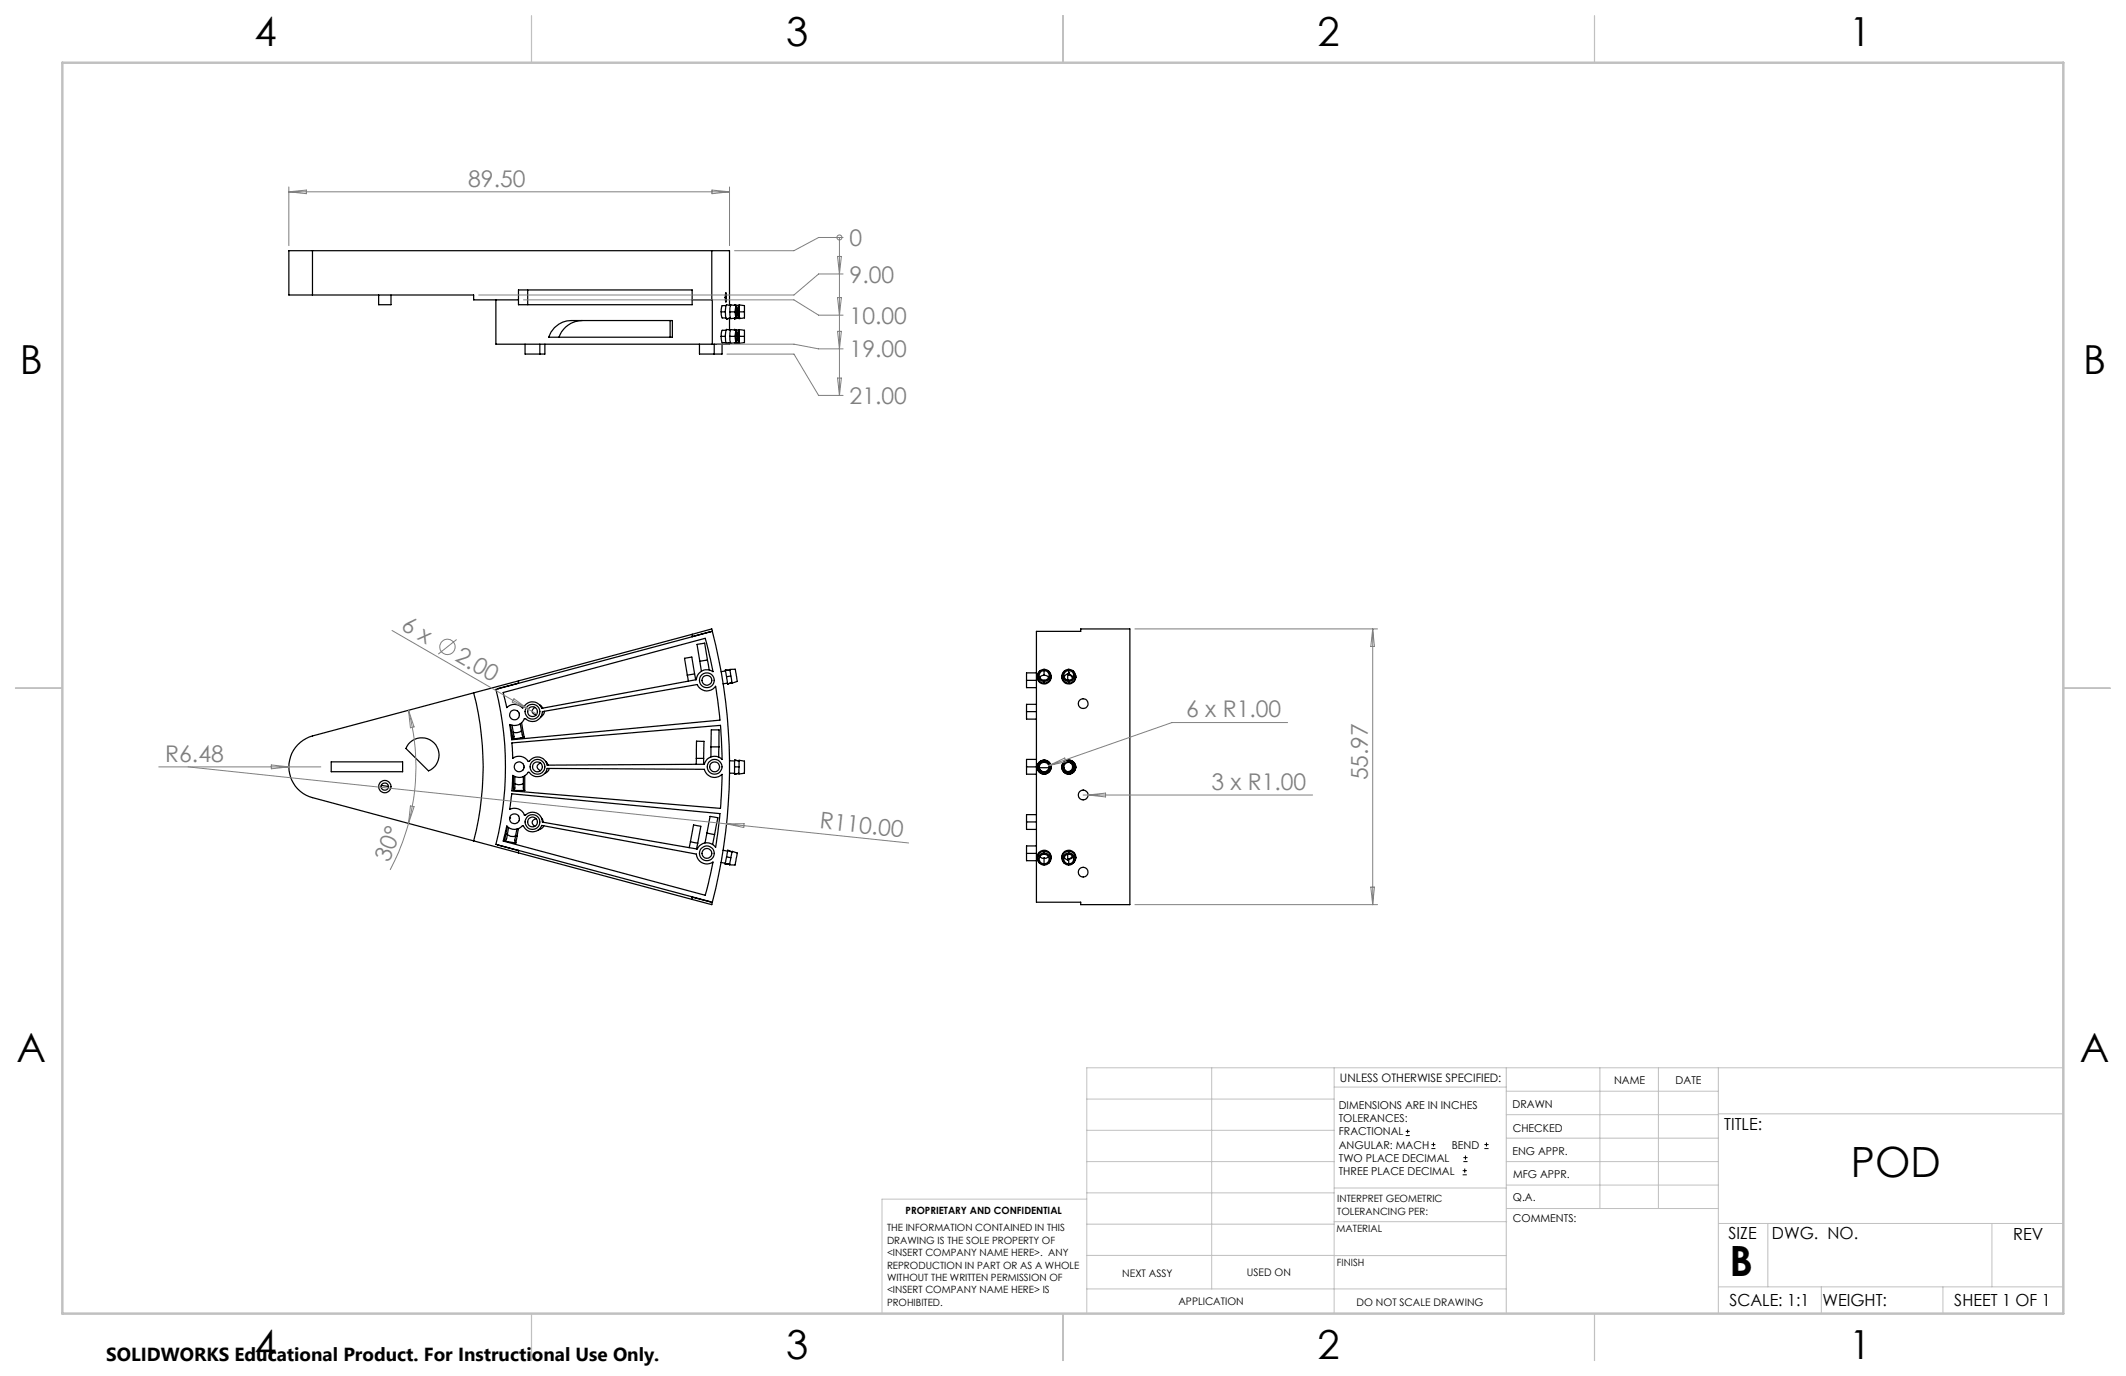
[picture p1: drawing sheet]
<svg xmlns="http://www.w3.org/2000/svg" width="432mm" height="279mm" viewBox="0 0 432 279" stroke-linecap="round" stroke-linejoin="round" font-family="sans-serif">
<g fill="none" stroke="#000" stroke-width=".25">
<path d="M63.5 50.9h-4.8v9h4.8M63.5 59.9h32.7v1h9.1M63.5 50.9v9M63.5 50.9h81.1M76.9 59.9v2h2.5v-2M105.3 58.9h35.3v3h-35.3zM107.2 58.9v3M144.6 50.9h3.6v11.1M144.6 50.9v10M100.7 60.9v9h44M106.6 69.9v2h3M109.6 69.9v2"/>
<path d="M110.7 69.9v2h-1.1M112.6 66.5a4.7 4.7 0 0 1 3.4-1.4h20.6v3.4h-25.2l.5-1zM118.3 65.1a5.1 5.1 0 0 0-4.8 3.4M136.1 65.1v3.4M140.6 60.9h4M142.1 69.9v2h3M144.6 60.9h.1v9M145.1 69.9v2M146.5 63.3l.2 1.3h.8M146.5 68.3l.2 1.3h.8M146.5 68.3h.8M146.5 63.3h.8"/>
<path d="M146.6 69.9v2h-1.5M147.3 60.4l.1-1 .1 1M147.3 60.4l.1 1 .1-1M147.3 60.4h.2M147.5 62.1h-.8l-.2 1.2M147.5 67.1h-.8l-.2 1.2M147.6 64.7h.1M147.6 69.7h.1M148.2 69.6v.3h-3.5M148.2 64.6v2.4M148.2 68.3l.2 1.4 1.1-.1M148.2 63.3l.2 1.4 1.1-.1"/>
<path d="M148.2 68.3h1.5M148.2 63.3h1.5M148.3 62.1l-.7-.2-.2 .9a3.3 3.3 0 0 0 .2 1.9M148.3 67l-.7-.1-.2 .9a3.3 3.3 0 0 0 .2 1.9M148.4 64.6l-.8 .1M148.4 69.6l-.8 .1M149.2 61.9v.1zM149.2 69.6v.1zM149.2 67v-.1l.9 .2M149.2 61.9l.9 .2v-.2v1.4M149.5 67.3l.2 .5a1.99 1.99 0 0 1-.2 1.5l-.1-1zM149.5 62.1h.1l.2 .9-.2 1.5a2.97 2.97 0 0 1-.1-2.4z"/>
<path d="M149.5 62.3a2.41 2.41 0 0 1 0 2l-.1-1zM149.5 67.1l-1.1-.2-.2 1.4M149.5 67.1l.3 .9-.2 1.5a2.89 2.89 0 0 1-.1-2.4zM149.5 62.1l-1.1-.2-.2 1.4M150.1 67.1v1.2M150.1 67.1v-.2v1.4M150.1 69.6h.1M150.1 64.6l-.9 .1v-.1M150.1 62.1v2.5M150.1 68.3v1.3M150.1 66.9l1.1 .2v1.2M150.1 68.3v1.4v-.1"/>
<path d="M150.1 61.9l1.1 .2v1.2M150.1 63.3v1.4v-.1M150.1 64.6h.1M150.1 68.3h.1M150.1 69.6l-.9 .1M150.1 68.3h1.1M150.1 63.3h1.1M151.2 68.3v1.3l-1.1 .1M151.2 63.3v1.3l-1.1 .1M105.3 138.7l-4.1 1.2M105.3 138.3l-9.1 2.4M105.3 138.3v.4"/>
<path d="M139.6 137.1l.2 1.2M140.6 128.8l-35.3 9.5M141.1 136.8l.2 1.2M141.1 136.8l-.6-3.4-1.5 .3 .6 3.4M141.1 136.8l-1.5 .3M142.1 134.3l.4 2M143.7 134l.3 2M143.7 134l-.6-3.4-.6 .1-.9 .1 .5 3.5M143.7 134l-1.6 .3M144.3 128.3l-3.7 1v-.5M144.7 128.2a109.7 109.7 0 0 1 0 55M144.7 128.2l-44 11.8a64.8 64.8 0 0 1 0 31.4l44 11.8"/>
<path d="M144.7 128.2l-.1-.5-4 1.1M147.4 136.2l-.9 .2M147.6 137.4l.2 1.5 .9-.3M147.8 138.7l-.9 .2M148.2 136.1h-.9l.3 1.3M148.2 135.9h1.1l.5 2.5-1.1 .3zM148.4 137.3l-.8 .1M208.5 138.1v1.5h2M208.5 138.1h2M210.5 128.2h9v-.5h10v56h-10v-.5h-9zM210.5 136.6h-2v1.5M210.6 137.4a1.43 1.43 0 0 0 1.4 1.5 1.43 1.43 0 0 0 1.5-1.4"/>
<path d="M210.6 137.4h.1M210.7 137.1l-.1 .3M211.3 136.1a1.38 1.38 0 0 0-.6 1.6 1.38 1.38 0 0 0 1.4 1M212 137.1a.79 .79 0 0 0-.8 .5M212 137.1h.1M212.1 137.1h.1M212.1 136.1v1M212.1 138.4v.3M212.1 137.1l.7 .2 .2 .2M212.8 136.1a1.38 1.38 0 0 1 .6 1.6 1.38 1.38 0 0 1-1.3 1M213.5 137.1v.4M213.5 137.5h.1"/>
<path d="M215.7 137.4a1.43 1.43 0 0 0 1.3 1.5 1.43 1.43 0 0 0 1.5-1.4M215.7 137.4h.1M215.7 137.1v.3M216.4 136.1a1.38 1.38 0 0 0-.7 1.6 1.38 1.38 0 0 0 1.4 1M216.9 136.8v1.3M217 137l.1-.2h-.3l-.7 .7M217 137a.95 .95 0 0 1 .8 .8M217 137h.1M217.1 136.6h.1M217.1 137l.5 .1 .4 .4M217.1 136.1v.9M217.1 138.4v.3"/>
<path d="M217.8 136.1a1.38 1.38 0 0 1 .6 1.6 1.38 1.38 0 0 1-1.3 1M218.5 137.1v.4M218.5 137.5h.1M67.3 154.7h14.5v2h-14.5zM77.4 159.5l1.5 .2M83 151.1a3.5 3.5 0 0 1 5.5 .1 3.5 3.5 0 0 1-1.5 5.3l-4.6-4.5zM96.2 140.7a59.2 59.2 0 0 1 0 30M96.2 140.7l-32.7 8.7a6.5 6.5 0 0 0-4.8 6.3 6.5 6.5 0 0 0 4.8 6.3l32.7 8.7M102.2 140.6l41-11 1.6 6.8a2.13 2.13 0 0 0-3.4 1.6l-31.4 5.8a2.05 2.05 0 0 0-1.8-1.3 2.05 2.05 0 0 0-1.9 1.2l-.2 .1a2.14 2.14 0 0 0-3.2-.1zM103.5 147.1a2.12 2.12 0 0 0 3-1.2h.1a2.06 2.06 0 0 0 2.3 .5 2.06 2.06 0 0 0 1.3-1.9l31.4-5.5a2.13 2.13 0 0 0 3.7 .3l.9 6.9-42.3 4zM103.6 147.1l.6 3M104 150.8l42.3-3.5 .3 6.9a2.15 2.15 0 0 0-3.5 1l-32 .2a2.04 2.04 0 0 0-1.6-1.7 2.04 2.04 0 0 0-2.1 .9h-.1a2.14 2.14 0 0 0-3.2-.6z"/>
<path d="M104 147.2l.4 2.5-.2 .4M104.1 157.4a2.14 2.14 0 0 0 3.2-.6h.1a2.05 2.05 0 0 0 2.1 .9 2.05 2.05 0 0 0 1.6-1.7l32 .2a2.13 2.13 0 0 0 3.5 1l-.3 6.9-42.3-3.5zM104.3 157.5v3M104.6 157.7v2.5l-.3 .3M104.6 159.1a1.61 1.61 0 0 0 1.7 0M105.7 147l.4 2.4 .4 .3M105.9 146.8l.6 2.9M105.9 148.3a1.6 1.6 0 0 1-1.7 .4M106.3 157.7v2.5l.3 .3M106.5 149.7l-2.3 .4M106.6 157.6v2.9M108.6 143.7a.77 .77 0 0 0-.5 .8 .77 .77 0 0 0 .8 .7"/>
<path d="M109.6 143.1l.6 .7M109.7 154.9a.78 .78 0 0 0-.6 .8 .78 .78 0 0 0 .6 .8M110.2 144.5h.1M110.6 144.4a1.6 1.6 0 0 1-.8 1.2M110.8 154.6l.5 .8M111.5 156.1a1.47 1.47 0 0 1-.9 1M141.4 154l.1-3.5h1.5l-.1 3.5M141.4 154v1.2M141.4 154h1.5M142.9 154v1.2M144.4 151.7l.1-3.5h1.5v3.5M144.4 151.7v2"/>
<path d="M144.4 151.7h1.6M146 151.7v2M148.2 154.5h1M148.2 157h1M149.2 155.7v1.5l.9-.2M149.2 155.7h.9M150.1 154.5l-.9-.2v1.4M150.1 154.4l1.1 .2v2.4l-1.1 .2zM208.5 155.7v1.5h2M208.5 144.5v1.5h2M208.5 155.7h2M208.5 144.5h2"/>
<path d="M210.5 154.2h-2v1.5M210.5 143h-2v1.5M210.6 155.7a1.43 1.43 0 0 1 1.5-1.4 1.43 1.43 0 0 1 1.4 1.5M210.6 155.7a1.43 1.43 0 0 0 1.4 1.5 1.43 1.43 0 0 0 1.5-1.4M210.6 155.7h.1M211.1 155.7v.3a1 1 0 0 0 .9 .7M211.1 155.9h1.9M212 156.7h.1M212.1 154.4a1.39 1.39 0 0 1 1.4 1.4 1.39 1.39 0 0 1-1.4 1.4M212.1 154.6a1.24 1.24 0 0 1 1.2 1.2 1.24 1.24 0 0 1-1.2 1.2M212.1 154.6a1.23 1.23 0 0 0-1.3 1.2 1.23 1.23 0 0 0 1.3 1.2M212.1 154.4a1.39 1.39 0 0 0-1.4 1.4 1.39 1.39 0 0 0 1.4 1.4"/>
<path d="M212.1 156.7h.1M212.1 154.4v.2M212.1 156.7v.1M212.1 157v.2M213.1 155.7l-.1 .3a1 1 0 0 1-.9 .7M213.5 155.8h.1M215.7 155.7a1.43 1.43 0 0 1 1.4-1.4 1.43 1.43 0 0 1 1.4 1.5M215.7 155.7a1.43 1.43 0 0 0 1.3 1.5 1.43 1.43 0 0 0 1.5-1.4M215.7 155.7h.1M216.1 155.8l.3 .6 .5 .3M216.7 156.7h.4M216.9 156.7h.2"/>
<path d="M216.9 156.7h.1M217.1 154.4a1.39 1.39 0 0 1 1.4 1.4 1.39 1.39 0 0 1-1.4 1.4M217.1 154.6a1.24 1.24 0 0 1 1.2 1.2 1.24 1.24 0 0 1-1.2 1.2M217.1 154.4a1.39 1.39 0 0 0-1.4 1.4 1.39 1.39 0 0 0 1.4 1.4M217.1 154.6a1.23 1.23 0 0 0-1.3 1.2 1.23 1.23 0 0 0 1.3 1.2M217.1 156.7h.1M217.1 154.4v.2M217.1 156.7v.1M217.1 157v.2M217.3 154.8a.99 .99 0 0 1 .5 1.1 .99 .99 0 0 1-.9 .8M218.1 155.8l-.1 .3a.95 .95 0 0 1-1.1 .6M218.5 155.8h.1"/>
<path d="M96.2 170.7l9.1 2.5M101.2 171.6l4.1 1.1M102.5 170.8l2.3 .4M102.7 169.4l-.2 1.4M102.7 169.4h.3M102.9 170.3l-.2 .4-.2 .1M102.9 167.7a2.07 2.07 0 0 0 3.2-.1l.2 .1a2.06 2.06 0 0 0 1.9 1.2 2.06 2.06 0 0 0 1.8-1.3l31.4 5.8a2.16 2.16 0 0 0 3.4 1.6l-1.6 6.8-41-11zM103 167.8l-.3 1.6M103 169.4a1.46 1.46 0 0 0 1.7 .3M103 169.4l-.1 .9M103.3 168l-.3 1.4M103.5 166.1h.1"/>
<path d="M103.5 166v.1M103.9 161.2l42.3 4-.9 6.8a2.16 2.16 0 0 0-3.7 .4l-31.4-5.5a2.07 2.07 0 0 0-1.3-1.9 2.07 2.07 0 0 0-2.3 .5h-.1a2.12 2.12 0 0 0-3-1.2zM104.3 160.5h2.3M104.7 169.8l-.1 1 .2 .4M104.7 169.8h.3M105 168.3l-.3 1.5M105 169.8l-.2 1.4M105.3 168.2l-.3 1.6M105.3 173.2l39.3 10.5 .1-.5M105.3 172.6v.6M108.9 166.3a.78 .78 0 0 0-.8 .6 .78 .78 0 0 0 .5 .9M110 166.1l.3 .9"/>
<path d="M110.5 167.7a1.55 1.55 0 0 1-1.2 .8M140.2 170.9l.7-3.4 1.4 .3-.6 3.4M140.2 170.9l-.2 1.2M140.2 170.9l1.5 .3M141.7 171.2l-.2 1.2M143.6 169.2l.6-3.4 1.6 .3-.7 3.4M143.6 169.2l-.4 2M143.6 169.2l1.5 .3M145.1 169.5l-.4 2M146.4 175.1l.9 .2M146.9 172.6l.9 .2M147.6 174l-.3 1.4h.9l-.9 .1"/>
<path d="M147.6 174l.8 .2M148.7 173l-.9-.4-.2 1.4M148.7 172.9l1.1 .3-.5 2.4h-1.1zM208.5 173.3v1.5h2M208.5 166.9v1.5h2M208.5 173.3h2M208.5 166.9h2M210.5 171.8h-2v1.5M210.5 165.4h-2v1.5M210.6 174a1.43 1.43 0 0 1 1.5-1.4 1.43 1.43 0 0 1 1.4 1.5M210.6 174l.1 .4M210.6 174h.1"/>
<path d="M211.2 174l.5 .3h.3M212 174.3h.1M212.1 172.9a1.37 1.37 0 0 0-1.4 .9 1.37 1.37 0 0 0 .5 1.5M212.1 172.9a1.37 1.37 0 0 1 1.3 .8 1.37 1.37 0 0 1-.4 1.6M212.1 174.3h.1M212.1 172.9v.3M212.1 174.3v1.1M212.9 174l-.4 .3h-.4M213.5 174.1v.3M213.5 174.1h.1M215.7 174a1.43 1.43 0 0 1 1.4-1.4 1.43 1.43 0 0 1 1.4 1.5M215.7 174v.4"/>
<path d="M215.7 174h.1M216.1 174.1l.5 .4 .3 .1M216.9 173.5v1.1M216.9 174.4v.2M216.9 174.4h.2M217.1 172.9a1.37 1.37 0 0 0-1.3 .9 1.37 1.37 0 0 0 .4 1.5M217.1 172.9a1.37 1.37 0 0 1 1.3 .9 1.37 1.37 0 0 1-.5 1.5M217.1 172.9v.3M217.1 174.4v1M217.8 173.8l-.2 .3-.7 .3M217.9 174a.9 .9 0 0 1-.8 .4M218.5 174.1v.3"/>
<path d="M218.5 174.1h.1M140.6 182.2l3.7 .9M140.6 182.1v.5"/>
<circle cx="143.6" cy="138.1" r="1"/>
<circle cx="143.6" cy="138.1" r="1.5"/>
<circle cx="212.1" cy="137.1" r="1.23"/>
<circle cx="212.1" cy="137.1" r="1"/>
<circle cx="217.1" cy="137.1" r="1.01"/>
<circle cx="217.1" cy="137.1" r="1.23"/>
<circle cx="78.1" cy="159.7" r="1.24"/>
<circle cx="78.2" cy="159.7" r=".75"/>
<circle cx="104.5" cy="145.2" r="1"/>
<circle cx="105.4" cy="155.7" r=".99"/>
<circle cx="108.1" cy="144.5" r="1.01"/>
<circle cx="108.1" cy="144.5" r="1.5"/>
<circle cx="109.2" cy="155.7" r="1.49"/>
<circle cx="109.2" cy="155.7" r="1"/>
<circle cx="145.1" cy="155.7" r="1.49"/>
<circle cx="145.2" cy="155.7" r="1"/>
<circle cx="212.1" cy="155.8" r="1"/>
<circle cx="217.1" cy="155.8" r="1"/>
<circle cx="220" cy="142.9" r=".99"/>
<circle cx="104.5" cy="166.2" r="1.01"/>
<circle cx="108.1" cy="166.9" r="1.5"/>
<circle cx="108.2" cy="166.9" r="1"/>
<circle cx="143.6" cy="173.3" r="1.49"/>
<circle cx="143.6" cy="173.3" r="1"/>
<circle cx="212.1" cy="174.4" r=".99"/>
<circle cx="212.1" cy="174.4" r="1.23"/>
<circle cx="217.1" cy="174.4" r=".99"/>
<circle cx="217.1" cy="174.4" r="1.23"/>
<circle cx="220" cy="161.4" r=".99"/>
<circle cx="220" cy="177.1" r=".99"/>
</g>
<g fill="none" stroke="#808080" stroke-width=".2">
<path d="M58.7 38v11.9M58.7 38.9h89.5M58.7 38.9l3.5-.3v.7zM144.6 38.6l3.6 .3-3.6 .4zM148.2 38v11.9M170.1 52.1h.8l-.4 3.5zM170.5 48.2h.1M170.5 48.2v32.1M171.2 48.2h-4.9l-5 2.7h-12.1M171.2 55.6h-4.9l-5 4.3h-64.1M106.3 60.9h55l5 3.1h4.9M145.7 69.9h15.6l5 .9h4.9"/>
<path d="M147.6 71.9h13.7l5 8.4h4.9M170.1 60.4h.8l-.4 3.6zM170.1 67.3h.8l-.4 3.5zM170.1 76.8h.8l-.4 3.5zM79.6 128l27.7 16M92.7 129.9l-3.7 2.9M230.5 127.7h49.3M278.8 127.7v56M278.8 127.7l.4 3.6h-.8zM32.2 155.7h33M38.2 155.7l109.4 11.6M55.1 155.3l3.6 .4-3.6 .4z"/>
<path d="M83 144.2a44.2 44.2 0 0 1 0 23M83 144.2l1.1 3.4-.7 .2zM104.4 141.9l2.9 2.1-3.3-1.4zM107.3 144l1.7 1M213 155.5l3.3-1.6 .2 .8zM261.5 146.7h-23.5l-25 8.8M83 167.2a48.2 48.2 0 0 1-3.8 9.4M83.4 163.7l.7 .1-1.1 3.4zM147.6 167.3l36.9 3.9M147.6 167.3h3.5v.7zM220 161.4h46.6M221 161.4l3.5-.4v.8z"/>
<path d="M230.5 183.7h49.3M278.4 180.1h.8l-.4 3.6z"/>
<circle cx="170.5" cy="48.2" r=".5"/>
<circle cx="90.9" cy="131.3" r="1.56"/>
</g>
<g fill="none" stroke="#000" stroke-width=".2">
<path d="M285.5 230.6h.8M285.5 229.7h.8M285.9 229.3v.9M290.7 233.2h.8M290.7 232.4h.8M291.1 232v.8M297.1 238.5h.8M297.1 237.7h.8M297.2 235.9h.9M297.2 235.1h.9M297.5 237.3v.8M297.6 234.6v.9"/>
<path d="M301.5 233.2h.8M301.5 232.4h.8M301.9 232v.8"/>
</g>
<g fill="none" stroke="#c0c0c0" stroke-width=".2">
<path d="M246.1 216.8v44.9M271 216.8v49.9M305.9 216.8v49.9M324.9 216.8v28.6M336.8 216.8v28.6M349 216.8v49.9M419.1 216.8h-198.4v49.9M220.7 235.9h50.3M220.7 229.5h50.3M220.7 223.2h50.3M271 220.7h34.9M305.9 231.1h43.1"/>
<path d="M305.9 226.3h43.1M305.9 221.6h43.1M305.9 235.9h43.1M349 226.2h70.1M220.7 248.6h50.3M220.7 242.2h50.3M220.7 254.9h50.3M220.7 243.5h-41.6v23.2M271 255h34.9M271 248.1h35M271 241.2h35M305.9 240.6h43.1"/>
<path d="M306 245.4h43M349 248.4h70.1M359.1 248.4v12.9M404.6 248.4v12.9M220.7 261.7h85.2M349 261.3h70.1M369.9 261.3v5.4M394.6 261.3v5.4"/>
</g>
<path d="M107.9 3.2v9.5M215.9 3.2v9.5M323.8 3.2v9.5M3.1 139.7h9.6M419.1 139.7h9.5M107.9 266.7v9.6M215.9 266.7v9.6M323.8 266.7v9.6" fill="none" stroke="#c0c0c0" stroke-width=".25"/>
<path d="M12.7 12.7h406.4v254h-406.4z" fill="none" stroke="#c0c0c0" stroke-width=".5"/>
<g font-size="8.5">
<text x="375.9" y="239">POD</text>
<text x="351.3" y="259">B</text>
</g>
<g font-size="8.1">
<text x="51.7" y="9.3">4</text>
<text x="159.7" y="9.3">3</text>
<text x="267.6" y="9.3">2</text>
<text x="375.6" y="9.3">1</text>
<text x="4" y="76">B</text>
<text x="423.1" y="76">B</text>
<text x="3.3" y="215.7">A</text>
<text x="422.4" y="215.7">A</text>
<text x="51.7" y="276">4</text>
<text x="159.7" y="276">3</text>
<text x="267.6" y="276">2</text>
<text x="375.6" y="276">1</text>
</g>
<g font-size="4.7" fill="#808080">
<text x="95.1" y="37.9">89.50</text>
<text x="172.6" y="50">0</text>
<text x="172.6" y="57.4">9.00</text>
<text x="172.6" y="65.7">10.00</text>
<text x="172.6" y="72.6">19.00</text>
<text x="172.6" y="82.1">21.00</text>
<text x="81.3" y="127.8" transform="rotate(30 81.3 127.8)">6 x</text>
<text x="92.3" y="134.1" transform="rotate(30 92.3 134.1)">2.00</text>
<text x="240.9" y="145.7">6 x R1.00</text>
<text x="33.6" y="154.7">R6.48</text>
<text x="246" y="160.4">3 x R1.00</text>
<text x="277.8" y="158.5" transform="rotate(-90 277.8 158.5)">55.97</text>
<text x="166.4" y="168.2" transform="rotate(6 166.4 168.2)">R110.00</text>
<text x="79" y="175.2" transform="rotate(-68 79 175.2)">30°</text>
</g>
<text font-size="3.8" x="21.6" y="276.3">SOLIDWORKS Educational Product. For Instructional Use Only.</text>
<g font-size="3.4">
<text x="350.2" y="229.5">TITLE:</text>
<text x="351.1" y="251.6">SIZE</text>
<text x="359.9" y="251.6">DWG. NO.</text>
<text x="408.9" y="251.7">REV</text>
<text x="351.2" y="265.2">SCALE: 1:1</text>
<text x="370.1" y="265.3">WEIGHT:</text>
<text x="396.9" y="265.2">SHEET 1 OF 1</text>
</g>
<text font-size="2.4" x="272.2" y="219.7">UNLESS OTHERWISE SPECIFIED:</text>
<g font-size="2.2">
<text x="327.8" y="220.1">NAME</text>
<text x="340.3" y="220.2">DATE</text>
<text x="271.9" y="225.3">DIMENSIONS ARE IN INCHES</text>
<text x="271.9" y="227.9">TOLERANCES:</text>
<text x="307.2" y="224.9">DRAWN</text>
<text x="271.9" y="230.6">FRACTIONAL</text>
<text x="271.9" y="233.2">ANGULAR: MACH</text>
<text x="294.9" y="233.2">BEND</text>
<text x="307.3" y="229.8">CHECKED</text>
<text x="271.9" y="235.9">TWO PLACE DECIMAL</text>
<text x="271.9" y="238.5">THREE PLACE DECIMAL</text>
<text x="307.2" y="234.4">ENG APPR.</text>
<text x="307.3" y="239.2">MFG APPR.</text>
<text x="307.3" y="243.9">Q.A.</text>
<text x="307.3" y="248.1">COMMENTS:</text>
</g>
<g font-size="2.1">
<text x="227.9" y="259.2">NEXT ASSY</text>
<text x="253.3" y="259.2">USED ON</text>
<text x="239.3" y="265">APPLICATION</text>
<text x="275.5" y="265.1">DO NOT SCALE DRAWING</text>
</g>
<g font-size="2">
<text x="271.6" y="244.1">INTERPRET GEOMETRIC</text>
<text x="180.2" y="250">THE INFORMATION CONTAINED IN THIS</text>
<text x="183.9" y="246.4">PROPRIETARY AND CONFIDENTIAL</text>
<text x="271.5" y="250.2">MATERIAL</text>
<text x="271.6" y="246.6">TOLERANCING PER:</text>
<text x="180.2" y="252.5">DRAWING IS THE SOLE PROPERTY OF</text>
<text x="180.2" y="255.1">&lt;INSERT COMPANY NAME HERE&gt;. ANY</text>
<text x="180.2" y="257.6">REPRODUCTION IN PART OR AS A WHOLE</text>
<text x="271.5" y="257">FINISH</text>
<text x="180.2" y="260.1">WITHOUT THE WRITTEN PERMISSION OF</text>
<text x="180.2" y="262.6">&lt;INSERT COMPANY NAME HERE&gt; IS</text>
<text x="180.2" y="265.2">PROHIBITED.</text>
</g>
</svg>
